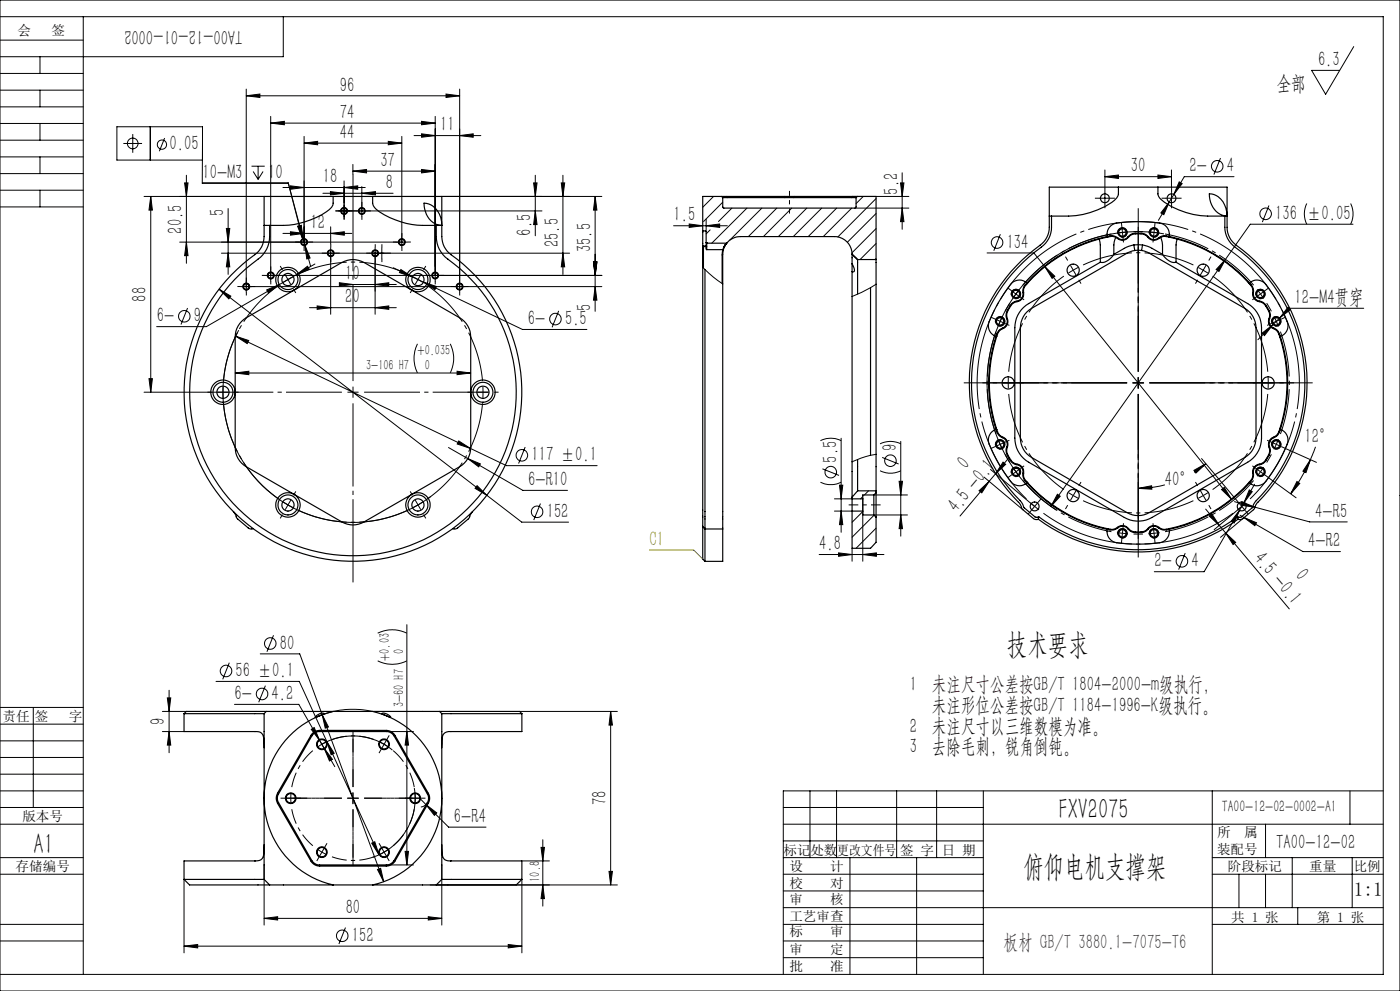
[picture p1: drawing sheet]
<svg xmlns="http://www.w3.org/2000/svg" width="420mm" height="297mm" viewBox="0 0 420 297" stroke-linecap="round" stroke-linejoin="round" font-family="sans-serif">
<g fill="none" stroke="#000" stroke-width=".35">
<path d="M99.9 58.9h-20.7v12a6.6 6.6 0 0 1-2.8 5.4 50.7 50.7 0 0 0-8 75.3 50.7 50.7 0 0 0 75.6-.7 50.7 50.7 0 0 0-9.3-75.1l-1.4-1.8-.7-2.3-.1-12.8h-20.7M99.9 58.9v2a3.4 3.4 0 0 1-2 2.6 25 25 0 0 1-12.9 4.1h-5.8M99.9 58.9h11.9M111.8 58.9a3.8 3.8 0 0 0 1.9 4.5 25.1 25.1 0 0 0 13.1 4.2h5.7M216.5 58.9h40.7M216.5 58.9h-5.7v10.3M216.5 58.9l.3 .3M216.8 59.2v2.8l.3 .4h39.5l.2-.3v-2.9M216.8 59.2h40M257.2 58.9h5.6v18.9M257.2 58.9l-.4 .3M335.5 56.1a3.8 3.8 0 0 1-2 4.6 25 25 0 0 1-12.9 4.1h-5.8"/>
<path d="M335.5 56.1h-20.7v12a6.7 6.7 0 0 1-2.8 5.4 50.9 50.9 0 0 0-5.9 77.7l.6 1.4 3.4 2.8 .6 .3 .8-.1M335.5 56.1h11.9M347.4 56.1a3.8 3.8 0 0 0 1.9 4.5 24.5 24.5 0 0 0 13 4.2h5.8M347.4 56.1h20.7v12a6.7 6.7 0 0 0 2.8 5.4 50.9 50.9 0 0 1 5.9 77.7l-.6 1.4-3.3 2.8-.7 .3-.8-.1M362.8 58.1a6 6 0 0 1 5.3 6.7 6.1 6.1 0 0 1-5.3-6.7zM80.9 67.6a11.1 11.1 0 0 1-1.5 8 12.2 12.2 0 0 1-3.8 3.5 49 49 0 0 0-4.9 72.5 49 49 0 0 0 72.7-2.5 49 49 0 0 0-9.8-72l-.7-.7a8.3 8.3 0 0 1-2-5.5v-3.3M127.2 60.9a6 6 0 0 1 5.3 6.7 6.1 6.1 0 0 1-5.3-6.7zM210.8 73.7v84.2M210.8 69.2l1 .2v3.3M210.8 69.2v4.5M210.8 73.7h.1M210.9 73.7l.1 .2"/>
<path d="M211 73.9v6.4M211 73.9h.8M211.8 72.7h.1M211.8 72.7v1.9l.2 .2M211.8 73.6l-.9 .1M211.8 72.7l.2 .2M212 72.9h.1M212 72.9v1.9M212 74.8h4.9M212 72.9h6M216.9 74.8l-.3 1.6v8.5M217.6 73.5l-.5 1-.3 1.7v82.3"/>
<path d="M217.7 73.2l-.7 1.3M217.9 73.1l-.4 .5 .2-.4M218 72.9l-.8 1-.3 .9M218 72.9l-.3 .3M218 72.9a5.4 5.4 0 0 1 4.2-2h28.1a5.3 5.3 0 0 1 5.3 5.3M218 72.9h.1M255.6 76.2v73.3M255.6 76.2l1.7 1.6M255.6 79.1l.7 1.8v.4l-.7 .1M255.6 76.2l1.7 1.7M255.6 76.2h.1M257.3 77.8v.1"/>
<path d="M257.3 77.9v10.3M257.3 77.8h5.5M262.8 77.8v69.9M315.5 64.8a11.7 11.7 0 0 1-.9 6.7l-.4 .7a12.6 12.6 0 0 1-3.7 3.3 50.1 50.1 0 0 0-4 75.2l.7 1.4 3.3 2.8 .4 .2 .7-.2M329.7 71.7l.4 1.7v5.2M330.1 78.6l-21.5 12.4a8.4 8.4 0 0 0-4.2 7.2v33.1a8.4 8.4 0 0 0 4.2 7.2l28.7 16.6a8.4 8.4 0 0 0 8.3 0l28.7-16.6a8.4 8.4 0 0 0 4.2-7.2v-33.1a8.4 8.4 0 0 0-4.2-7.2l-21.5-12.4M332 71.1a44.4 44.4 0 0 0-23.6 13.6M332.1 70.9a3.8 3.8 0 0 1 4.5-4.2 45.6 45.6 0 0 1 11.9 .3 3.5 3.5 0 0 1 2.3 3.9M332.1 70.9a45.1 45.1 0 0 0-24 13.8M332.1 70.9l-.1 .2M332.3 70.8l-.2 .1M332.3 70.8a3.8 3.8 0 0 1 3.8 .9 2.82 2.82 0 0 0 3-1.4 5.8 5.8 0 0 1 5 .3 2.5 2.5 0 0 0 4 .4l.9-.3 1.6 .1"/>
<path d="M332.3 70.8l.1 .2M332.4 71l-.4 .1M332.4 71a3.9 3.9 0 0 1 3.6 .9 2.92 2.92 0 0 0 3.2-1.4 5.8 5.8 0 0 1 4.8 .2 2.63 2.63 0 0 0 4.2 .5l1.1-.4 1.3 .2M334.2 76.2a4.4 4.4 0 0 1-4.1 2.4M334.7 71.2l-.5 2.2v2.8M340.1 73.4h2.7M340.1 73.4l-2.1 .7-3.8 2.1M340.1 73.4l.3 1.7M340.4 75.1h2.1M340.4 75.1l-2.3 .8-28.6 16.5a6.7 6.7 0 0 0-3.4 5.8v33.1a6.7 6.7 0 0 0 3.4 5.8l28.6 16.5a6.7 6.7 0 0 0 6.7 0l28.7-16.5a6.7 6.7 0 0 0 3.3-5.8v-33.1a6.7 6.7 0 0 0-3.3-5.8l-29-16.7-2-.6M342.8 73.4l2.1 .7 3.9 2.1M342.8 73.4l-.3 1.7"/>
<path d="M348.2 71.2a9.3 9.3 0 0 1 .6 5M348.8 76.2a4.4 4.4 0 0 0 4 2.4M350.6 71l.3 .1M350.6 70.8l.2 .1M350.6 70.8v.2M350.8 70.9a45.1 45.1 0 0 1 24 13.8M350.8 70.9l.1 .2M350.9 71.1a44.4 44.4 0 0 1 23.6 13.6M353.2 71.7l-.4 1.7v5.2M367.5 64.8a11.7 11.7 0 0 0 .8 6.7l.4 .7a12.6 12.6 0 0 0 3.7 3.3 50.1 50.1 0 0 1 4 75.2l-.6 1.3-3.4 2.9-.4 .2-.7-.2M72.5 96.3l1.4-1.1 28.7-16.5a6.7 6.7 0 0 1 6.6 0l28.7 16.5a6.6 6.6 0 0 1 3.3 5.8v33.1a6.6 6.6 0 0 1-3.3 5.8l-28.7 16.5a6.5 6.5 0 0 1-6.6 0l-28.7-16.5a6.6 6.6 0 0 1-3.3-5.8v-33.1a6.5 6.5 0 0 1 1.9-4.7zM211.5 80.8v77.7"/>
<path d="M261.2 86.2v50.3M308 84.9a3.7 3.7 0 0 0-1.1 3.3 2.42 2.42 0 0 1-2.4 2.2 5 5 0 0 0-2.3 5.9 2.96 2.96 0 0 1-2.2 2.5l-.7 .7-.5 1.2M308 84.9l.1 .1M308.1 84.7a3.5 3.5 0 0 0-4.9 .5 38.9 38.9 0 0 0-6.7 12.3l.2 1.2 .6 1.1 1.5 1.1M308.1 85a3.8 3.8 0 0 0-1 3.6 3 3 0 0 1-2.8 2.1 5.2 5.2 0 0 0-2.2 4.5 2.57 2.57 0 0 1-1.8 3.6l-.8 .8-.5 1.1M308.1 84.7h.1M308.2 84.7l-.2 .2M308.4 84.7l-.3 .3M308.4 84.7h-.2M374.5 84.7l.3 .3M374.5 84.7h.3M374.8 84.7l.1 .2"/>
<path d="M374.8 84.7h.1M374.8 84.7a3.5 3.5 0 0 1 4.9 .5 38.9 38.9 0 0 1 6.7 12.3l-.2 1.2-.5 1.1-1.6 1.1M374.8 85a3.5 3.5 0 0 1 1 3.2 2.94 2.94 0 0 0 2.8 2.5 5.2 5.2 0 0 1 2.2 4.5 2.57 2.57 0 0 0 1.8 3.6l.8 .8 .5 1.1M374.9 84.9a3.7 3.7 0 0 1 1.1 3.3 2.42 2.42 0 0 0 2.4 2.2 5.1 5.1 0 0 1 2.3 5.9 2.96 2.96 0 0 0 2.2 2.5l.7 .7 .5 1.2M374.9 84.9l-.1 .1M298.8 100.9a45 45 0 0 0 0 27.7M298.8 100.9h.1M298.8 100.9l.1 .2M298.8 100.7v.2M298.8 100.7h.2M298.9 101.1a44.9 44.9 0 0 0 0 27.3M299 100.7l-.1 .4"/>
<path d="M383.9 100.7l.1 .4M384 101.1a44.9 44.9 0 0 1 0 27.3M384.1 100.7v.2M384.1 100.7h-.2M384.1 100.9l-.1 .2M384.1 100.9a45 45 0 0 1 0 27.7M384.1 100.9h.1M257.3 137.7v9.4M298.8 128.6a3.5 3.5 0 0 0-2 4.5 40.3 40.3 0 0 0 7.3 12l.5 .2a3.4 3.4 0 0 0 3.5-.5M298.8 128.6v.2M298.8 128.6h.1M298.8 128.8a3.6 3.6 0 0 0 2.4 2.6 2.38 2.38 0 0 1 .6 3.2 5.5 5.5 0 0 0 3 4.6 2.36 2.36 0 0 1 2 3.2l.4 1.2 .8 1"/>
<path d="M298.9 128.4l.1 .4M298.9 128.4l-.1 .2M299 128.8a3.5 3.5 0 0 0 2.3 2.4 2.93 2.93 0 0 1 .7 3.7 5.6 5.6 0 0 0 2.6 4.1 2.62 2.62 0 0 1 2.5 3.4l.2 1.1 .8 1M299 128.8h-.2M383.9 128.8a3.5 3.5 0 0 1-2.3 2.4 2.93 2.93 0 0 0-.7 3.7 6 6 0 0 1-2.5 4.1 2.62 2.62 0 0 0-2.6 3.4l-.2 1.1-.8 1M383.9 128.8h.2M384 128.4l-.1 .4M384 128.4l.1 .2M384.1 128.8a3.6 3.6 0 0 1-2.4 2.6 2.38 2.38 0 0 0-.6 3.2 5.2 5.2 0 0 1-4.1 5 2.89 2.89 0 0 0-1 3.1l-.3 .9-.8 1M384.1 128.6v.2M384.1 128.6h.1M384.1 128.6a3.5 3.5 0 0 1 2.1 4.5 44.9 44.9 0 0 1-6.9 11.6 3.5 3.5 0 0 1-4.5 .1"/>
<path d="M70 153.3l1.3 2.2 3.4 2.9h1.2M141.8 153.3l-1.3 2.2-3.4 2.9h-1.3M210.8 157.9v9.7l.7 .6M210.8 157.9l.7 .6M211.5 158.5v9.7M211.5 158.5h5.3M216.8 158.5v9.7h-5.3M255.6 149.5v3.7M255.6 153.2v11.1h5.6l1.6-1.8v-7.5M255.6 149.5h3.2M255.6 153.2h3.2M257.3 147.1h5.5"/>
<path d="M257.3 147.1l-1.7 1.9M258.8 149.5v3.7M258.8 153.2v1.1h3.3M262.1 148.3v6M262.1 148.3h-3.3v1.2M262.1 154.3l.7 .7M262.8 147.7v7.3M262.8 147.7l-.7 .6M308 144.6l.2 .1M308.1 144.8a45.1 45.1 0 0 0 24 13.8M308.1 144.5l.3 .3M308.1 144.5l-.1 .1"/>
<path d="M308.2 144.7l.2 .1M308.2 144.7l-.1 .1M308.4 144.8a45 45 0 0 0 23.6 13.6M311.5 155.6a50.6 50.6 0 0 0 59.9 0M311.6 154.9a50 50 0 0 0 59.7 0M311.6 154.9l-.1 .7M332 158.4l.4 .1M332 158.4l.1 .2M332.1 158.6a3.8 3.8 0 0 0 4.5 4.2 45.6 45.6 0 0 0 11.9-.3 3.5 3.5 0 0 0 2.3-3.9M332.1 158.6l.2 .1M332.3 158.7a3.8 3.8 0 0 0 3.8-.9 2.82 2.82 0 0 1 3 1.4 5.8 5.8 0 0 0 5-.2 2.5 2.5 0 0 1 4-.5l.9 .4 1.6-.2M332.4 158.5a3.9 3.9 0 0 0 3.6-.9 2.92 2.92 0 0 1 3.2 1.4 5.8 5.8 0 0 0 4.8-.2 2.63 2.63 0 0 1 4.2-.4l1.1 .3 1.3-.2"/>
<path d="M332.4 158.5l-.1 .2M350.6 158.5v.2M350.8 158.6l-.2 .1M350.9 158.4l-.3 .1M350.9 158.4l-.1 .2M371.3 154.9l.1 .7M374.5 144.8a45 45 0 0 1-23.6 13.6M374.8 144.7l-.3 .1M374.8 144.7v.1M374.8 144.8a45.1 45.1 0 0 1-24 13.8M374.8 144.5l-.3 .3M374.8 144.5l.1 .1"/>
<path d="M374.9 144.6l-.1 .1M55.2 213.9v5.3h21.3a2.16 2.16 0 0 1 2.7 2.4v2.5M55.2 213.9h24M79.2 213.9v49.7M79.9 213.2h20M79.9 213.2h-24l-.7 .7M79.9 213.2l-.7 .7M95 214.5a1.71 1.71 0 0 1 2.2-.5l-2.6 1zM99.9 213.2a26.7 26.7 0 0 0-20.7 26 26.7 26.7 0 0 0 20.7 26M99.9 213.2h11.9M111.8 213.2a26.7 26.7 0 0 1 20.7 26 26.7 26.7 0 0 1-20.7 26M111.8 213.2h20.1"/>
<path d="M115.6 214.4l-1.1-.5a2.46 2.46 0 0 1 2.7 1l-1.3-.4M131.9 213.2h24l.7 .7M131.9 213.2l.6 .7M132.5 213.9h24.1M132.5 213.9v49.7M156.6 213.9v5.3h-21.3a2.35 2.35 0 0 0-2.7 2.9l-.1 2M93.5 220.1l.9-.8 1.5-.4h20a2.88 2.88 0 0 1 2.6 1.5l10 17.3a2.87 2.87 0 0 1 0 3l-10 17.4a3.1 3.1 0 0 1-2.6 1.5h-20a3.1 3.1 0 0 1-2.6-1.5l-10-17.4a3.1 3.1 0 0 1 0-3zM94 220l1.5-.8h20.4a2.73 2.73 0 0 1 2.3 1.4l10 17.3a2.66 2.66 0 0 1 0 2.7l-10 17.3a2.73 2.73 0 0 1-2.3 1.3h-20a2.73 2.73 0 0 1-2.3-1.3l-10-17.3a2.66 2.66 0 0 1 0-2.7zM79.2 253.1v2.1a2.3 2.3 0 0 1-2.6 2.8h-21.4v5.6M132.5 253.1l.1 2.5a2.31 2.31 0 0 0 2.7 2.4h21.3v5.6M55.2 263.6h24M55.2 263.6l1.7 1.6h24"/>
<path d="M79.2 263.6l1.7 1.6M80.9 265.2h19M99.9 265.2h11.9M111.8 265.2h19.1M132.5 263.6h24.1M132.5 263.6l-1.6 1.6M156.6 263.6l-1.7 1.6h-24"/>
<circle cx="331.5" cy="59.4" r="1.33"/>
<circle cx="351.4" cy="59.4" r="1.33"/>
<circle cx="91.2" cy="72.6" r=".82"/>
<circle cx="91.2" cy="72.6" r="1.02"/>
<circle cx="99.2" cy="75.9" r=".83"/>
<circle cx="99.2" cy="75.9" r="1.02"/>
<circle cx="103.2" cy="63.2" r="1.01"/>
<circle cx="103.2" cy="63.2" r=".84"/>
<circle cx="108.5" cy="63.2" r="1.01"/>
<circle cx="108.6" cy="63.2" r=".84"/>
<circle cx="112.6" cy="75.9" r=".83"/>
<circle cx="112.6" cy="75.9" r="1.02"/>
<circle cx="120.6" cy="72.5" r=".83"/>
<circle cx="120.6" cy="72.6" r="1.03"/>
<circle cx="336.7" cy="69.7" r="1.1"/>
<circle cx="336.7" cy="69.7" r="1.35"/>
<circle cx="346.2" cy="69.7" r="1.35"/>
<circle cx="346.2" cy="69.7" r="1.09"/>
<circle cx="73.9" cy="85.9" r="1.03"/>
<circle cx="73.9" cy="85.9" r=".82"/>
<circle cx="81.2" cy="82.6" r=".84"/>
<circle cx="81.2" cy="82.6" r="1.02"/>
<circle cx="86.4" cy="83.8" r="2.99"/>
<circle cx="86.4" cy="83.8" r="3.7"/>
<circle cx="86.4" cy="83.8" r="1.83"/>
<circle cx="125.4" cy="83.8" r="1.83"/>
<circle cx="125.4" cy="83.8" r="3.7"/>
<circle cx="125.4" cy="83.8" r="2.99"/>
<circle cx="130.5" cy="82.6" r=".83"/>
<circle cx="130.5" cy="82.6" r="1.02"/>
<circle cx="137.9" cy="85.9" r="1.03"/>
<circle cx="137.9" cy="85.9" r=".82"/>
<circle cx="300" cy="96.3" r="1.1"/>
<circle cx="300" cy="96.3" r="1.35"/>
<circle cx="304.8" cy="88.1" r="1.35"/>
<circle cx="304.8" cy="88.1" r="1.1"/>
<circle cx="321.9" cy="81" r="1.83"/>
<circle cx="361" cy="81" r="1.83"/>
<circle cx="378.1" cy="88.1" r="1.11"/>
<circle cx="378.1" cy="88.1" r="1.36"/>
<circle cx="382.9" cy="96.3" r="1.1"/>
<circle cx="382.9" cy="96.3" r="1.35"/>
<circle cx="66.9" cy="117.5" r="3"/>
<circle cx="66.9" cy="117.5" r="1.83"/>
<circle cx="66.9" cy="117.5" r="3.7"/>
<circle cx="144.9" cy="117.5" r="3.7"/>
<circle cx="144.9" cy="117.5" r="3"/>
<circle cx="144.9" cy="117.5" r="1.83"/>
<circle cx="302.5" cy="114.8" r="1.84"/>
<circle cx="380.5" cy="114.8" r="1.84"/>
<circle cx="300" cy="133.2" r="1.11"/>
<circle cx="300" cy="133.2" r="1.36"/>
<circle cx="382.9" cy="133.2" r="1.36"/>
<circle cx="382.9" cy="133.2" r="1.11"/>
<circle cx="86.4" cy="151.3" r="3"/>
<circle cx="86.4" cy="151.3" r="3.7"/>
<circle cx="86.4" cy="151.3" r="1.83"/>
<circle cx="125.4" cy="151.3" r="1.83"/>
<circle cx="125.4" cy="151.3" r="3.7"/>
<circle cx="125.4" cy="151.3" r="3"/>
<circle cx="304.8" cy="141.4" r="1.09"/>
<circle cx="304.8" cy="141.4" r="1.34"/>
<circle cx="310.4" cy="151.8" r="1.33"/>
<circle cx="321.9" cy="148.5" r="1.84"/>
<circle cx="336.7" cy="159.8" r="1.1"/>
<circle cx="336.7" cy="159.8" r="1.35"/>
<circle cx="346.2" cy="159.8" r="1.35"/>
<circle cx="346.2" cy="159.8" r="1.09"/>
<circle cx="361" cy="148.5" r="1.84"/>
<circle cx="372.5" cy="151.8" r="1.33"/>
<circle cx="378.1" cy="141.4" r="1.1"/>
<circle cx="378.1" cy="141.4" r="1.35"/>
<circle cx="87.2" cy="239.2" r="1.6"/>
<circle cx="87.2" cy="239.2" r="1.4"/>
<circle cx="96.5" cy="223" r="1.4"/>
<circle cx="96.6" cy="223.1" r="1.59"/>
<circle cx="115.2" cy="223.1" r="1.41"/>
<circle cx="115.2" cy="223.1" r="1.59"/>
<circle cx="124.5" cy="239.2" r="1.6"/>
<circle cx="124.6" cy="239.2" r="1.41"/>
<circle cx="96.5" cy="255.4" r="1.4"/>
<circle cx="96.6" cy="255.4" r="1.6"/>
<circle cx="115.2" cy="255.4" r="1.41"/>
<circle cx="115.2" cy="255.4" r="1.6"/>
</g>
<g fill="none" stroke="#000" stroke-width=".3">
<path d="M0 0h420v297h-420zM0 12h25M0 5h415v287h-415M12 17v5M25 5v287M85 5v12h-85M406.1 14l-8.4 14.3-4.2-7.2h8.4M0 22h25M0 27h25M0 32h25M0 37h25M12 27v5"/>
<path d="M12 37v5M35.1 38h25.6v10h-25.6zM45.1 38v10M73.9 28.7l4.1-.5v1zM73.9 26.7v60.9M73.9 28.7h64M81.2 36.9l4.1-.5v1zM81.2 34.9v49.3M81.2 36.9h49.4M126.5 36.4l4.1 .5-4.1 .5zM130.6 34.9v49.3M133.8 28.2l4.1 .5-4.1 .5z"/>
<path d="M137.9 26.7v60.9M0 42h25M0 47h25M0 52h25M0 57h25M12 47v5M12 57v5M37 43h5.6M39.8 40.2v5.6M43.2 58.9h36M45.2 58.9l.5 4.1h-1zM45.2 58.9v58.6"/>
<path d="M49.4 41.4l-1.6 3.9M55.4 54.8h1l-.5 4.1zM55.9 52.5v26.4M60.7 54.8h25.8l4.4 16.8M60.7 43v12h25.8l4.3 16.7M75.5 49.8h3.9M76 51.4l1.4 2.4M77.4 49.8v4M78.9 51.4l-1.5 2.4M84.9 56.2h24.7M87.1 55.7l4.1 .5-4.1 .5zM91.2 42.9l4.1-.5v1z"/>
<path d="M91.2 40.9v33.3M91.2 42.9h29.3M96.9 57.9h21M99.1 57.4l4.1 .5-4.1 .5zM103.2 56.2l4.1-.5v1zM103.2 54.2v6.5M105.9 51.3l4.1-.5v1zM105.9 49.3v2.9M105.9 51.3h24.7M108.5 57.9l4.1-.5v1zM108.5 55.9v9M116.5 42.4l4 .5-4 .5z"/>
<path d="M120.5 40.9v33.3M124.2 40.6h20.1M126.5 40.1l4.1 .5-4.1 .5zM126.5 50.8l4.1 .5-4.1 .5zM132.5 58.9h48.1M137.9 40.6l4.1-.5v1zM160.1 54.8h1l-.5 4.1zM160.6 52.5v18.2M168.4 54.8h1l-.5 4.1zM168.9 52.5v29.7M178.5 58.9l.6 4.1h-1.1zM178.5 58.9v34.4"/>
<path d="M214.1 58.9l-3.3 3.2M255.7 58.9h17M259 58.9l-2.2 2.1M262.8 59.5l-11.4 11.5M270.2 54.8h1l-.5 4.1zM270.7 51.8v16.9M329.8 59.4h3.3M331.5 52.9l4-.4v1zM331.5 52.9h19.9M331.5 50.9v5.5M331.5 57.7v3.4M347.4 52.5l4 .4-4 .6z"/>
<path d="M349.8 59.4h3.3M351.4 57.7v3.4M351.4 50.9v5.5M352.1 58.3l-1.3 2.3M353.8 54.5l.8 .5-2.5 3.3zM366.1 47.4l-1.9 4.9M370.2 52.9h-14.9l-3.2 5.4M0 62h25M55.9 72.6l.5 4h-1zM66.4 75.9h104.5M67.9 68.5h1l-.5 4.1zM68.4 75.9l.5 4.1h-1z"/>
<path d="M68.4 62.5v19.7M84.9 70h20.7M87.1 69.5l4.1 .5-4.1 .5zM89.3 67.8l1-.2 .5 4.1zM89.4 67.8l1-.3 .5 4.1zM90.2 72.8a1 1 0 0 1 .9-1.3 1 1 0 0 1 1.1 1.1 1 1 0 0 1-1.3 .9M90.9 71.6l.6 1.9M91.5 73.5l1.5 3.8-1 .3zM91.5 73.5l1.6 6.2M94.5 79.1l-5.5 3.2M99.2 74.2v20M99.2 70l4.1-.5v1z"/>
<path d="M99.2 68v5.2M101.6 63.2h61M102.2 63.5a1.01 1.01 0 0 1 .9-1.3 1.01 1.01 0 0 1 1.1 1.1 1.01 1.01 0 0 1-1.2 .9M103.2 61.6v3.3M112.5 74.2v20M114.5 74.2v3.4M122.2 72.6h-68.3M160.6 63.2l.5 4.1h-1zM168.9 75.9l.5 4.1h-1zM178 78.5h1.1l-.6 4zM202.1 67.7h16.1M206.8 67.1l4 .6-4 .5z"/>
<path d="M211.8 67.7l4.1-.6v1.1zM211.8 65.6v3.8M213 68.9l-1.2 1.2M216.8 60.6l-5.7 5.8M219.6 62.4l-4.1 4M224.1 62.4l-10.6 10.5M228.6 62.4l-9.7 9.6M233 62.4l-8.5 8.5M237.5 62.4l-8.5 8.5M242 62.4l-8.5 8.5M246.5 62.4l-8.5 8.5M251 62.4l-8.5 8.5"/>
<path d="M255.5 62.4l-8.5 8.5M256.5 62.4h16.2M262.8 64l-8.6 8.6M262.8 68.5l-7.2 7.2M262.8 73l-4.8 4.8M262.8 77.5l-.3 .3M270.7 62.4l.5 4h-1zM296.1 75.8h14.1l3.3 4.1M300.1 70.2l-2 5M313.5 79.9l2.9 2.9-.8 .6zM313.5 79.9l55.9 69.7M335.3 70a1.43 1.43 0 0 1 1.3-1.8 1.43 1.43 0 0 1 1.5 1.6 1.43 1.43 0 0 1-1.8 1.2"/>
<path d="M344.8 70a1.43 1.43 0 0 1 1.3-1.8 1.43 1.43 0 0 1 1.5 1.6 1.43 1.43 0 0 1-1.8 1.2M349.2 70.1a45.3 45.3 0 0 0-50 28.2 45.3 45.3 0 0 0 17.7 54.6M350.8 60.6l-1.7 3.7-.8-.5zM350.8 60.6l-3.3 5.4M361.8 79.5l-.8 1.5M367.6 77.7l-1.9 3.6-.9-.5zM367.6 77.7l-52.3 74.1M380.7 61.6l-2 5M392 61a6.9 6.9 0 0 0 0 6.2M405.2 61a7.2 7.2 0 0 1 0 6.2M405.9 67.2h-30.8l-7.5 10.5M56.3 92.3l-2 5"/>
<path d="M65.7 86.7l3.6 2.1-.6 .8zM65.7 86.7l90.8 69.8h14.1M71.6 99a39 39 0 0 0 8.8 48.1 39 39 0 0 0 48.9 1.7M72.2 85.9h108.4M72.9 86.1a.99 .99 0 0 1 .9-1.2 .99 .99 0 0 1 1.1 1.1 .99 .99 0 0 1-1.3 .9M79.6 82.5h101M80 86.9l3.8-1.6-3.3 2.5zM80.3 82.8a1 1 0 0 1 .8-1.2 1 1 0 0 1 1.1 1.1 1 1 0 0 1-1.2 .8M83.8 85.3l-21.9 12.6h-14.9M85.5 82.3l.9 1.5M86.4 83.8l-1.5 .9M86.4 83.8l.8 1.4"/>
<path d="M87.8 83l-1.4 .8M89 82.3l3.3-2.5 .5 .9zM89 82.3l-5.2 3M92.9 92.2h26M95.1 91.7l4.1 .5-4.1 .5zM101.8 84.7l4.1 .6-4.1 .5zM103.5 85.3h15.4M112.5 92.2l4.1-.5v1zM112.5 85.3l4.1-.6v1.1zM118 80.3l5.7 2.7M120.3 80.8l3.4 2.2-3.9-1.3zM123.7 83l3.3 1.6"/>
<path d="M127 84.6l4 1.3-.5 .9zM127 84.6l29.7 14.1h19.4M167.6 93.2l-2 4.9M178.5 85.9l.6 4.1h-1.1zM210.8 80.1l3.2 2.9 2.8 2.1M262.8 85.2l-4.3 2.4-2.9 1.3M298.7 96.7a1.43 1.43 0 0 1 1.2-1.8 1.43 1.43 0 0 1 1.6 1.6 1.43 1.43 0 0 1-1.8 1.2M303.4 88.5a1.43 1.43 0 0 1 1.3-1.8 1.43 1.43 0 0 1 1.5 1.5 1.43 1.43 0 0 1-1.8 1.3M303.4 87.1l1.4 1M304.8 88.1l-1 1.4M304.8 88.1l1.3 1M305.8 86.8l-1 1.3"/>
<path d="M359.5 80.2l1.5 .8M361 81l1.4 .8M361 81l-.9 1.4M376.7 88.5a1.43 1.43 0 0 1 1.3-1.8 1.43 1.43 0 0 1 1.5 1.5 1.43 1.43 0 0 1-1.7 1.3M378.6 99.9l3.2-2.6-2.5 3.3zM381.5 96.7a1.44 1.44 0 0 1 1.3-1.8 1.44 1.44 0 0 1 1.5 1.6 1.44 1.44 0 0 1-1.8 1.2M381.8 97.3l-4.4 4.5M383.9 95.3l-2.1 2M386.4 92.1l.7 .7-3.2 2.5zM409.1 92.4h-22.3l-2.9 2.9M43.2 117.5h22M44.7 113.5h1l-.5 4z"/>
<path d="M70.6 111.8l4-.5v1zM70.6 111.8h70.6M70.7 100.7l3.9 1.4-.4 .9zM70.7 100.7l70.4 33.7M125.2 103a9.8 9.8 0 0 0 0 8.8M135.1 103a9.8 9.8 0 0 1 0 8.8M137.1 111.3l4.1 .5-4.1 .5zM339.8 114.8h3.3M341.5 113.1v3.3M134.5 134.1l5.8 3.3M137.6 132.1l3.5 2.3-3.9-1.3zM140.3 137.4l3.8 1.6-.5 .9z"/>
<path d="M140.3 137.4l16.5 9.6h13.5M141.1 134.4l10.8 5.2h27.2M157.6 134l-2 4.9M246.1 132.1a6.9 6.9 0 0 1 6.2 0M252.3 131.3v28.2M262.8 136.2a25.2 25.2 0 0 0-7.2 2.2M264 133a6.9 6.9 0 0 1 6.2 0M264.7 137.1l4.9 2M270.2 132.3v28.4M298.7 133.6a1.43 1.43 0 0 1 1.2-1.8 1.43 1.43 0 0 1 1.6 1.5 1.43 1.43 0 0 1-1.8 1.3M300.9 138.5l.8 .7-3 2.8zM302.8 137.1l-4.1 4.9"/>
<path d="M360.5 137.4l10.1 12.1M361.8 139l-3.6 2.5M381.5 133.6a1.44 1.44 0 0 1 1.3-1.8 1.44 1.44 0 0 1 1.5 1.6 1.44 1.44 0 0 1-1.8 1.2M385.6 134.4l9.3 4.2M393.1 137.8l-1.3 3.8-.9-.4zM393.1 137.8l-2.9 5.7-3 4.5M394.7 133.9l-1.6 3.9M143.1 145.6l2.9 2.8-3.5-2zM162.1 150.9l-2 5M246.1 144.5a7.2 7.2 0 0 0 6.2 0M246.7 140.5l5 2M250.3 149.5h5.3"/>
<path d="M250.3 153.2h5.3M251.8 145.4h1l-.5 4.1zM252.3 153.2l.5 4h-1zM258.8 149.5v18.7M258.8 153.3l-3.2 3.2M258.8 148.8l-.6 .7M260.6 147.1l-1.3 1.2M262.1 148.3h10.1M262.1 154.3h10.1M262.2 154.4l-6.6 6.6M262.8 158.3l-6 6M264 141.1a6.9 6.9 0 0 0 6.2 0"/>
<path d="M269.7 144.2h1.1l-.6 4.1zM270.2 154.3l.6 4.1h-1.1zM293.7 147.1l3.1-2.9-2.3 3.5zM295.2 143l11.6 9.7M296.8 144.2l-8.8 10.5M297.1 140.7l13.3 11.1M298.7 142l-1.9 2.2M303.4 141.8a1.43 1.43 0 0 1 1.3-1.8 1.43 1.43 0 0 1 1.5 1.5 1.43 1.43 0 0 1-1.8 1.3M317.2 148.1l.9 .6-2.8 3.1zM341.5 146.4l4-.8v1zM349.5 145.3l-4 .8-4 .3M358.2 141l3.6-2-3 2.8z"/>
<path d="M361.7 152.6l4.1 4.8M362.8 154.7l.7-.7 2.3 3.4zM365.8 157.4l1.9 2.3M366.5 146.7l.8-.6 2.1 3.5zM367.7 159.7l19.1 22.8M367.7 159.7l3 2.9-.8 .6zM370.3 150.4l6.2 1.6M371.9 152.9l-1.7 3.8-.8-.5zM371.9 152.9l-10.7 18.4h-14.9M372 154.4l18.9 10.9h11.2M372.5 151.8l-8.3 6.9M372.7 150.5l3.8 1.5-4.1-.6z"/>
<path d="M372.9 155.4l-6.8 5.6M373.2 155.1l3.7 1.6-.5 .8zM373.2 150.6l-1.3 2.3M374.8 146.8l.9 .6-2.5 3.2zM376.4 145.1l-3.2 5.5M376.5 152l16.4 4.4h11.3M376.7 141.8a1.43 1.43 0 0 1 1.3-1.8 1.43 1.43 0 0 1 1.5 1.5 1.43 1.43 0 0 1-1.7 1.3M380.6 143.2l8.2 6M389.1 144.3l.8 .6-2.7 3.1zM245.7 166.2h19.5M251.6 165.7l4 .5-4 .5zM255.6 164.3v3.9"/>
<path d="M258.8 166.2l4.1-.5v1zM335.3 160.2a1.43 1.43 0 0 1 1.3-1.8 1.43 1.43 0 0 1 1.5 1.6 1.43 1.43 0 0 1-1.8 1.2M344.8 160.2a1.43 1.43 0 0 1 1.3-1.8 1.43 1.43 0 0 1 1.5 1.6 1.43 1.43 0 0 1-1.8 1.2M355.6 165.8l-2 4.9M68.8 198.6l-2 5M78.1 196h11.8l25.2 68.3M82.1 190.4l-2 4.9M113.3 198a9.5 9.5 0 0 0 8.7 0M113.3 189.8a9.8 9.8 0 0 1 8.7 0M122.1 187.2v72M0 212h25M0 217h25"/>
<path d="M10 212v30M48.7 219.2h6.5M48.7 213.2h7.2M50.2 209.2h1l-.5 4zM50.7 206.9v18.7M50.7 219.2l.5 4.1h-1zM64.8 204.2h25l23.9 52M70.3 211.1h19.3l6.2 10.8M79.6 205.5l-2 5M93.4 218.6l.9-.6 1.5 3.9zM96.7 214.2l1.8 3.7-.9 .3zM111.8 213.2a26.5 26.5 0 0 0-17 1.8"/>
<path d="M115.9 219.2h8.1M122.1 219.2l.5 4.1h-1.1zM155.9 213.2h29.3M183.2 213.2l.5 4.1h-1zM183.2 213.2v52M0 227h25M0 222h25M0 237h25M0 232h25M95.7 221.6l1.7 2.9M95.8 221.9l4.6 7.9M96.3 223.2a18.6 18.6 0 0 1 21.4 1.6"/>
<path d="M97.3 224.3l2.4 3.3-.9 .5zM98 222.3l-2.9 1.7M98.1 222.3l2.2 3.5-1 .4zM104.2 239.2h3.4M105.9 237.6v3.3M124.3 236.2a18.6 18.6 0 0 1-12.5 20.7M125.9 239.2l1.9 1.9M243 237v20M251 237v20M269 237v20M281 237v20M295 237v55"/>
<path d="M363.7 237v55M405 237v10M415 237h-180v55M0 247h25M0 257h25M0 242h25M79.2 259.2v18M111.5 252.7l.9-.4 1.3 3.9zM115.9 259.2h8.1M121.5 255.2h1.1l-.5 4zM127.8 241.1l3.2 2.5-.7 .8zM127.8 241.1l6.8 6.8h11.2"/>
<path d="M128.2 240.6l-.6 .7-1.3 .6M132.5 259.2v18M156.6 258h8.2M162.3 254h1l-.5 4zM162.8 251.7v19.9M235 257h60M235 252h60M235 247h180M235 242h60M255 257v35M275 257v35M363.7 257h51.3"/>
<path d="M379.7 247v10M387.7 257v15M405.7 257v15M0 277h25M0 262h25M55.2 263.6v22M79.2 275.2l4.1-.5v1zM79.2 275.2h53.3M103.6 278l-1.9 4.9M113.2 260.6l1-.4 .9 4.1zM128.5 274.7l4 .5-4 .5zM129 265.2h56.2"/>
<path d="M156.6 263.6v22M162.8 265.2l.5 4.1h-1zM182.7 261.2h1l-.5 4zM235 272h180M235 277h60M235 267h60M235 262h60M363.7 277h51.3M363.7 262h51.3M371.7 262v10M379.7 262v10M389.3 272v5"/>
<path d="M0 282h25M55.2 283.6l4.1-.5v1zM55.2 283.6h101.4M152.5 283.1l4.1 .5-4.1 .5zM235 282h60M235 287h60"/>
<circle cx="39.8" cy="43" r="1.59"/>
<circle cx="48.6" cy="43.3" r="1.39"/>
<circle cx="365.2" cy="49.8" r="1.74"/>
<circle cx="299.1" cy="72.7" r="1.73"/>
<circle cx="379.7" cy="64.1" r="1.73"/>
<circle cx="55.3" cy="94.8" r="1.74"/>
<circle cx="166.6" cy="95.6" r="1.73"/>
<circle cx="156.6" cy="136.5" r="1.73"/>
<circle cx="267.1" cy="138.1" r="1.73"/>
<circle cx="161.1" cy="153.4" r="1.73"/>
<circle cx="249.2" cy="141.5" r="1.73"/>
<circle cx="354.6" cy="168.2" r="1.73"/>
<circle cx="81.1" cy="192.9" r="1.74"/>
<circle cx="67.8" cy="201.1" r="1.73"/>
<circle cx="78.6" cy="208" r="1.73"/>
<circle cx="102.7" cy="280.5" r="1.74"/>
</g>
<g fill="none" stroke="#000" stroke-width=".3" stroke-dasharray="30.5 1.3 1.3 1.3" stroke-linecap="butt">
<path d="M329.8 59.4h-1.3M331.5 57.7v-1.3M333.1 59.4h1.4M349.8 59.4h-1.3M351.5 57.7v-1.3M353.1 59.4h1.4M89.6 72.5h-1M91.2 70.9v-1M91.2 74.2v1M92.9 72.5h1M97.6 75.9h-1M99.2 74.2v-1"/>
<path d="M99.2 77.5v1.1M100.9 75.9h1M101.6 63.2h-.9M101.6 63.2h-1M103.2 61.5v-.8M103.2 64.9v.8M103.2 61.5v-1M103.2 64.9v1M104.9 63.2h.8M104.9 63.2h1M106.9 63.2h-1M108.6 61.5v-1"/>
<path d="M108.6 64.9v1M110.2 63.2h1.1M110.9 75.9h-1M112.6 74.2v-1M112.6 77.5v1.1M112.9 75.9h-1M114.2 75.9h1.1M114.6 74.2v-1M114.6 77.5v1.1M116.2 75.9h1.1M118.9 72.5h-1M120.6 70.9v-1"/>
<path d="M120.6 74.2v1M122.2 72.5h1.1M320.3 78.1l-.7-1.2M331.5 61.1v1.3M336.6 68l-.2-1.3M336.7 69.7l-1.6 .2M336.7 69.7l1.7-.2M336.7 69.7l-.1-1.7M336.7 69.7l.2 1.6M336.9 71.3l.1 1.4M342.9 69.4h-2.8M346 71.3l-.1 1.4"/>
<path d="M346.2 69.7l-1.7-.2M346.2 69.7l1.7 .2M346.2 69.7l.2-1.7M346.2 69.7l-.2 1.6M346.4 68l.1-1.3M351.5 61.1v1.3M362.6 78.1l.7-1.2M72.2 85.9h-1M73.9 84.2v-1M73.9 87.5v1.1M75.6 85.9h1M79.6 82.5h-1"/>
<path d="M81.2 80.9v-1M81.2 84.2v1M82.9 82.5h1M84.7 80.9l-.6-1.2M88.1 86.7l.6 1.1M123.7 86.7l-.6 1.1M125.4 83.8l-1.5-.8M125.4 83.8l1.4 .8M125.4 83.8l.8-1.5M125.4 83.8l-.8 1.4M127.1 80.9l.6-1.2M128.9 82.5h-1"/>
<path d="M130.6 80.9v-1M130.6 84.2v1M132.2 82.5h1.1M136.2 85.9h-1M137.9 84.2v-1M137.9 87.5v1.1M139.6 85.9h1M298.5 95.6l-1.2-.5M300.1 96.3l-.7 1.5M300.1 96.3l.7-1.5M300.1 96.3l-1.6-.7M300.1 96.3l1.5 .7"/>
<path d="M301.6 97l1.2 .5M302.9 90.9l-1.4 2.4M303.4 87.1l-1-.8M306.1 89.1l1.1 .8M322 81l-1.5 .8M322 81l1.4-.8M322 81l-.9-1.5M322 81l.8 1.4M323.6 83.8l.7 1.2M359.3 83.8l-.7 1.2M376.8 89.1l-1.1 .8M378.1 88.1l-1-1.3"/>
<path d="M378.1 88.1l1 1.4M378.1 88.1l1.4-1M378.1 88.1l-1.3 1M379.5 87.1l1.1-.8M381.4 97l-1.3 .5M381.4 93.3l-1.4-2.4M382.9 96.3l-.7-1.5M382.9 96.3l.6 1.5M382.9 96.3l1.5-.7M382.9 96.3l-1.5 .7M384.4 95.6l1.2-.5M63.6 117.5h-1.4"/>
<path d="M66.9 117.5v1.7M66.9 117.5v-1.6M66.9 117.5h-1.7M66.9 117.5h1.7M70.2 117.5h1.4M105.9 117.5v-1.6M105.9 117.5h-1.7M105.9 117.5v1.7M105.9 117.5h1.7M141.6 117.5h-1.4M144.9 117.5v-1.6M144.9 117.5v1.7"/>
<path d="M144.9 117.5h1.7M144.9 117.5h-1.7M148.2 117.5h1.4M299.1 114.7h-1.3M302.5 114.7v1.7M302.5 114.7v-1.6M302.5 114.7h-1.7M302.5 114.7h1.6M305.8 114.7h1.3M341.5 114.7v-1.6M341.5 114.7h-1.7M341.5 114.7v1.7"/>
<path d="M341.5 114.7h1.6M377.1 114.7h-1.3M380.5 114.7l-.1-1.6M380.5 114.7l-.1 1.7M380.5 114.7h1.6M380.5 114.7h-1.7M383.8 114.7h1.3M298.5 133.9l-1.2 .5M300.1 133.2l.7 1.5M300.1 133.2l-.7-1.6M300.1 133.2l-1.6 .7M300.1 133.2l1.5-.7"/>
<path d="M301.5 136.2l1.4 2.4M301.6 132.5l1.2-.6M380 138.6l1.4-2.4M381.4 132.5l-1.3-.6M382.9 133.2l.6-1.6M382.9 133.2l-.7 1.5M382.9 133.2l1.5 .7M382.9 133.2l-1.5-.7M384.4 133.9l1.2 .5M84.7 154.2l-.6 1.2M86.4 151.3l1.5 .8M86.4 151.3l-1.4-.8"/>
<path d="M86.4 151.3l-.8 1.5M86.4 151.3l.8-1.4M88.1 148.4l.6-1.1M123.7 148.4l-.6-1.1M125.4 151.3l1.4-.8M125.4 151.3l-1.5 .8M125.4 151.3l.8 1.5M125.4 151.3l-.8-1.4M127.1 154.2l.6 1.2M303.4 142.4l-1 .8M304.8 141.4l1 1.3M304.8 141.4l-1-1.4"/>
<path d="M304.8 141.4l-1.4 1M304.8 141.4l1.3-1M306.1 140.4l1.1-.8M309.3 153l-.8 1.1M310.4 151.8l1.3 1M310.4 151.8l-1.3-1.1M310.4 151.8l-1.1 1.2M310.4 151.8l1.1-1.3M311.5 150.5l.8-1M320.3 151.4l-.7 1.2M322 148.5l1.4 .8M322 148.5l-1.5-.9"/>
<path d="M322 148.5l-.9 1.5M322 148.5l.8-1.4M323.6 145.6l.7-1.1M336.7 159.8l1.7 .2M336.7 159.8l-1.6-.2M336.7 159.8l-.1 1.7M336.7 159.8l.2-1.6M336.9 158.2l.1-1.4M346 158.2l-.1-1.4M346.2 159.8l1.7-.2M346.2 159.8l-1.7 .2M346.2 159.8l.2 1.7"/>
<path d="M346.2 159.8l-.2-1.6M359.3 145.6l-.7-1.1M361 148.5l1.4-.9M361 148.5l-1.5 .8M361 148.5l.8 1.5M361 148.5l-.9-1.4M362.6 151.4l.7 1.2M371.5 150.5l-.9-1M372.5 151.8l1.3-1.1M372.5 151.8l-1.3 1M372.5 151.8l1.1 1.2M372.5 151.8l-1-1.3"/>
<path d="M373.6 153l.9 1.1M376.8 140.4l-1.1-.8M378.1 141.4l1-1.4M378.1 141.4l-1 1.3M378.1 141.4l1.4 1M378.1 141.4l-1.3-1M379.5 142.4l1.1 .8M336.6 161.5l-.2 1.3M340.1 160h2.8M346.4 161.5l.1 1.3M85.6 239.2h-1.4M87.2 239.2l.1 1.7"/>
<path d="M87.2 239.2l.1-1.7M87.2 239.2h-1.6M87.2 239.2h1.7M88.9 239.2h1.4M95.7 221.6l-.7-1.2M97.4 224.5l.7 1.2M105.9 239.2v-1.7M105.9 239.2h-1.7M105.9 239.2v1.7M105.9 239.2h1.7M114.4 224.5l-.7 1.2M115.2 223l-1.4-.7"/>
<path d="M115.2 223l1.4 .9M115.2 223l.9-1.4M115.2 223l-.8 1.5M116.1 221.6l.7-1.2M122.9 239.2h-1.4M124.6 239.2l-.1-1.7M124.6 239.2l-.1 1.7M124.6 239.2h1.6M124.6 239.2h-1.7M126.2 239.2h1.4M95.7 256.8l-.7 1.2M96.6 255.4l1.4 .7"/>
<path d="M96.6 255.4l-1.4-.9M96.6 255.4l-.9 1.4M96.6 255.4l.8-1.5M97.4 253.9l.7-1.2M114.4 253.9l-.7-1.2M115.2 255.4l1.4-.9M115.2 255.4l-1.4 .7M115.2 255.4l.9 1.4M115.2 255.4l-.8-1.5M116.1 256.8l.7 1.2"/>
</g>
<path d="M93.8 225a18.7 18.7 0 0 0-6.3 10.9M112.2 221.6a18.7 18.7 0 0 0-12.6 0M124.3 235.9a18.7 18.7 0 0 0-6.3-10.9M87.5 242.5a18.7 18.7 0 0 0 6.3 11M99.6 256.8a18.7 18.7 0 0 0 12.6 0M118 253.5a18.7 18.7 0 0 0 6.3-11" fill="none" stroke="#000" stroke-width=".3" stroke-dasharray="30.5 1.3 1.3 1.3" stroke-dashoffset="25.9" stroke-linecap="butt"/>
<path d="M358 79.4a39 39 0 0 0-33.1 0M83.6 85.6a39 39 0 0 0-16.6 28.6M122.4 82.2a39 39 0 0 0-33 0M319.2 82.7a39 39 0 0 0-16.6 28.7M144.8 114.2a39 39 0 0 0-16.6-28.6M302.6 118.1a39 39 0 0 0 16.6 28.6M380.3 111.4a39 39 0 0 0-16.5-28.7M67 120.9a39 39 0 0 0 16.6 28.6M89.4 152.9a39 39 0 0 0 33 0M128.2 149.5a39 39 0 0 0 16.6-28.6M324.9 150.1a39 39 0 0 0 33.1 0M363.8 146.7a39 39 0 0 0 16.5-28.6" fill="none" stroke="#000" stroke-width=".3" stroke-dasharray="30.5 1.3 1.3 1.3" stroke-dashoffset="15.3" stroke-linecap="butt"/>
<path d="M333.4 70.1a45.3 45.3 0 0 0-26.5 15.4M298.8 99.4a45.3 45.3 0 0 0 0 30.7M376.1 85.5a45.3 45.3 0 0 0-26.6-15.4M384.1 130.1a45.3 45.3 0 0 0 0-30.7M306.9 144a45.3 45.3 0 0 0 26.5 15.4M349.5 159.4a45.3 45.3 0 0 0 26.6-15.4" fill="none" stroke="#000" stroke-width=".3" stroke-dasharray="30.5 1.3 1.3 1.3" stroke-dashoffset="16.7" stroke-linecap="butt"/>
<path d="M313 153.8a48.3 48.3 0 0 0 56.9 0" fill="none" stroke="#000" stroke-width=".3" stroke-dasharray="30.5 1.3 1.3 1.3" stroke-dashoffset="2" stroke-linecap="butt"/>
<path d="M375 149.5a48.3 48.3 0 0 0 .9-68.7 48.3 48.3 0 0 0-68.8 0 48.3 48.3 0 0 0 .8 68.7" fill="none" stroke="#000" stroke-width=".3" stroke-dasharray="30.5 1.3 1.3 1.3" stroke-dashoffset="3.3" stroke-linecap="butt"/>
<path d="M254.6 151.3h9.6" fill="none" stroke="#000" stroke-width=".3" stroke-dasharray="30.5 1.3 1.3 1.3" stroke-dashoffset="27.6" stroke-linecap="butt"/>
<path d="M236.8 57.2v6.8" fill="none" stroke="#000" stroke-width=".3" stroke-dasharray="30.5 1.3 1.3 1.3" stroke-dashoffset="29" stroke-linecap="butt"/>
<path d="M102.6 239.2h-17M105.9 235.9v-17M109.2 239.2h17M105.9 242.5v17" fill="none" stroke="#000" stroke-width=".3" stroke-dasharray="30.5 1.3 1.3 1.3" stroke-dashoffset="23.9" stroke-linecap="butt"/>
<path d="M102.6 239.2h-14.5M105.9 235.9v-14.5M109.2 239.2h14.5M105.9 242.5v14.5" fill="none" stroke="#000" stroke-width=".3" stroke-dasharray="30.5 1.3 1.3 1.3" stroke-dashoffset="25.1" stroke-linecap="butt"/>
<path d="M105.9 114.2v-62" fill="none" stroke="#000" stroke-width=".3" stroke-dasharray="30.5 1.3 1.3 1.3" stroke-dashoffset="1.4" stroke-linecap="butt"/>
<path d="M102.6 117.5h-37.4M109.2 117.5h37.4M338.1 114.7h-37.3M341.5 111.4v-37.3M341.5 118.1v37.3M344.8 114.7h37.3" fill="none" stroke="#000" stroke-width=".3" stroke-dasharray="30.5 1.3 1.3 1.3" stroke-dashoffset="13.7" stroke-linecap="butt"/>
<path d="M105.9 120.9v53.6" fill="none" stroke="#000" stroke-width=".3" stroke-dasharray="30.5 1.3 1.3 1.3" stroke-dashoffset="5.5" stroke-linecap="butt"/>
<path d="M338.1 114.7h-43.4M341.5 111.4v-43.4M341.5 118.1v43.4M344.8 114.7h43.4" fill="none" stroke="#000" stroke-width=".3" stroke-dasharray="30.5 1.3 1.3 1.3" stroke-dashoffset="10.7" stroke-linecap="butt"/>
<path d="M338.1 114.7h-49M341.5 111.4v-49M341.5 118.1v49M344.8 114.7h49" fill="none" stroke="#000" stroke-width=".3" stroke-dasharray="30.5 1.3 1.3 1.3" stroke-dashoffset="7.9" stroke-linecap="butt"/>
<path d="M194.8 164.8h13.3l2.7 2.8" fill="none" stroke="#808000" stroke-width=".3"/>
<g fill="#000">
<path d="M45.2 58.9l.5 4.1h-1zM44.7 113.5h1l-.5 4zM55.4 54.8h1l-.5 4.1zM55.9 72.6l.5 4h-1zM168.4 54.8h1l-.5 4.1zM168.9 75.9l.5 4.1h-1zM178.5 58.9l.6 4.1h-1.1zM178 78.5h1.1l-.6 4zM178 78.5h1.1l-.6 4zM178.5 85.9l.6 4.1h-1.1z"/>
<path d="M103.2 56.2l4.1-.5v1zM87.1 55.7l4.1 .5-4.1 .5zM108.5 57.9l4.1-.5v1zM99.1 57.4l4.1 .5-4.1 .5zM137.9 40.6l4.1-.5v1zM126.5 40.1l4.1 .5-4.1 .5zM112.5 85.3l4.1-.6v1.1zM101.8 84.7l4.1 .6-4.1 .5zM126.5 50.8l4.1 .5-4.1 .5zM105.9 51.3l4.1-.5v1zM99.2 70l4.1-.5v1zM87.1 69.5l4.1 .5-4.1 .5zM126.5 36.4l4.1 .5-4.1 .5zM81.2 36.9l4.1-.5v1z"/>
<path d="M89.3 67.8l1-.2 .5 4.1zM111.5 252.7l2.2 3.5-1.3-3.9zM98.1 222.3l1.2 3.9 1-.4zM97.3 224.3l1.5 3.8 .9-.5zM93.4 218.6l2.4 3.3-1.5-3.9zM127.8 241.1l2.5 3.3 .7-.8zM113.2 260.6l1.9 3.7-.9-4.1zM96.7 214.2l.9 4 .9-.3zM79.2 275.2l4.1-.5v1zM128.5 274.7l4 .5-4 .5zM55.2 283.6l4.1-.5v1zM152.5 283.1l4.1 .5-4.1 .5zM206.8 67.1l4 .6-4 .5zM211.8 67.7l4.1-.6v1.1z"/>
<path d="M160.6 63.2l.5 4.1h-1zM160.1 54.8h1l-.5 4.1zM68.4 75.9l.5 4.1h-1zM67.9 68.5h1l-.5 4.1z"/>
<path d="M70.6 111.8l4-.5v1zM137.1 111.3l4.1 .5-4.1 .5z"/>
<path d="M140.3 137.4l3.3 2.5 .5-.9zM70.7 100.7l3.5 2.3 .4-.9zM137.6 132.1l-.4 1 3.9 1.3zM65.7 86.7l3 2.9 .6-.8zM143.1 145.6l-.6 .8 3.5 2zM89 82.3l3.8-1.6-.5-.9zM80 86.9l.5 .9 3.3-2.5zM120.3 80.8l-.5 .9 3.9 1.3zM127 84.6l3.5 2.2 .5-.9zM91.5 73.5l.5 4.1 1-.3zM89.4 67.8l1.5 3.8-.5-4.1zM95.1 91.7l4.1 .5-4.1 .5zM112.5 92.2l4.1-.5v1zM91.2 42.9l4.1-.5v1zM116.5 42.4l4 .5-4 .5zM73.9 28.7l4.1-.5v1zM133.8 28.2l4.1 .5-4.1 .5zM366.5 146.7l2.9 2.9-2.1-3.5zM313.5 79.9l2.1 3.5 .8-.6zM317.2 148.1l-1.9 3.7 2.8-3.1zM367.6 77.7l-2.8 3.1 .9 .5zM378.6 99.9l.7 .7 2.5-3.3zM386.4 92.1l-2.5 3.2 3.2-2.5zM389.1 144.3l.8 .6-2.7 3.1zM393.1 137.8l-1.3 3.8-.9-.4zM374.8 146.8l-1.6 3.8 2.5-3.2zM371.9 152.9l-2.5 3.3 .8 .5zM341.5 146.4l4-.8v1zM358.2 141l3.6-2-3 2.8zM350.8 60.6l-2.5 3.2 .8 .5zM353.8 54.5l-1.7 3.8 2.5-3.3zM331.5 52.9l4-.4v1zM347.4 52.5l4 .4-4 .6zM372.7 150.5l-.3 .9 4.1 .6zM373.2 155.1l3.2 2.4 .5-.8z"/>
<path d="M293.7 147.1l3.1-2.9-2.3 3.5zM300.9 138.5l.8 .7-3 2.8z"/>
<path d="M367.7 159.7l3 2.9-.8 .6zM362.8 154.7l.7-.7 2.3 3.4z"/>
<path d="M251.6 165.7l4 .5-4 .5zM258.8 166.2l4.1-.5v1z"/>
<path d="M50.7 219.2l.5 4.1h-1zM50.2 209.2h1l-.5 4z"/>
<path d="M122.1 219.2l.5 4.1h-1.1zM121.5 255.2h1.1l-.5 4z"/>
<path d="M183.2 213.2l.5 4.1h-1zM182.7 261.2h1l-.5 4zM251.8 145.4h1l-.5 4.1zM252.3 153.2l.5 4h-1zM269.7 144.2h1.1l-.6 4.1zM270.2 154.3l.6 4.1h-1.1zM270.2 54.8h1l-.5 4.1zM270.7 62.4l.5 4h-1z"/>
<path d="M162.8 265.2l.5 4.1h-1zM162.3 254h1l-.5 4z"/>
</g>
<g font-size="8.8">
<text x="302.1" y="195.9">技术要求</text>
<text x="317.5" y="245.6">FXV2075</text>
<text x="10" y="256.1">A1</text>
<text x="307.1" y="262.6">俯仰电机支撑架</text>
</g>
<g font-size="6.3">
<text x="72.8" y="9" transform="rotate(-180 72.8 9)">TA00-12-01-0002</text>
<text x="395.4" y="19.8">6.3</text>
<text x="102" y="27.4">96</text>
<text x="383" y="27">全部</text>
<text x="102" y="35.6">74</text>
<text x="102" y="41.6">44</text>
<text x="132" y="39.4">11</text>
<text x="50.9" y="44.8">0.05</text>
<text x="60.7" y="53.5">10-M3</text>
<text x="80.5" y="53.5">10</text>
<text x="114.1" y="50">37</text>
<text x="339.3" y="51.7">30</text>
<text x="356.9" y="51.7">2-</text>
<text x="368" y="51.7">4</text>
<text x="96.8" y="54.9">18</text>
<text x="115.8" y="56.7">8</text>
<text x="269.4" y="58.4" transform="rotate(-90 269.4 58.4)">5.2</text>
<text x="67.2" y="64.7" transform="rotate(-90 67.2 64.7)">5</text>
<text x="382.6" y="65.9">136 ±0.05</text>
<text x="54.7" y="70" transform="rotate(-90 54.7 70)">20.5</text>
<text x="93.2" y="68.7">12</text>
<text x="159.4" y="70.6" transform="rotate(-90 159.4 70.6)">6.5</text>
<text x="202.1" y="66.4">1.5</text>
<text x="167.7" y="74.1" transform="rotate(-90 167.7 74.1)">25.5</text>
<text x="177.3" y="75.6" transform="rotate(-90 177.3 75.6)">35.5</text>
<text x="302" y="74.5">134</text>
<text x="103.6" y="84">10</text>
<text x="44" y="90.4" transform="rotate(-90 44 90.4)">88</text>
<text x="103.6" y="90.9">20</text>
<text x="177.3" y="93.3" transform="rotate(-90 177.3 93.3)">5</text>
<text x="388.4" y="91.1">12-M4贯穿</text>
<text x="47" y="96.6">6-</text>
<text x="58.2" y="96.6">9</text>
<text x="158.4" y="97.5">6-</text>
<text x="169.5" y="97.5">5.5</text>
<text x="269" y="135.2" transform="rotate(-90 269 135.2)">9</text>
<text x="391.3" y="132.7">12°</text>
<text x="159.4" y="138.3">117 ±0.1</text>
<text x="251.1" y="138.6" transform="rotate(-90 251.1 138.6)">5.5</text>
<text x="289.9" y="140.8" transform="rotate(-50 289.9 140.8)">0</text>
<text x="158.4" y="145.7">6-R10</text>
<text x="349.5" y="145.7">40°</text>
<text x="164" y="155.2">152</text>
<text x="287.1" y="153.8" transform="rotate(-50 287.1 153.8)">4.5 -0.1</text>
<text x="394.5" y="155.1">4-R5</text>
<text x="245.8" y="164.9">4.8</text>
<text x="375.9" y="167.5" transform="rotate(50 375.9 167.5)">4.5 -0.1</text>
<text x="392.5" y="164">4-R2</text>
<text x="346.3" y="170.1">2-</text>
<text x="357.5" y="170.1">4</text>
<text x="388.3" y="172.6" transform="rotate(50 388.3 172.6)">0</text>
<text x="84" y="194.7">80</text>
<text x="70.7" y="202.9">56 ±0.1</text>
<text x="70.3" y="209.8">6-</text>
<text x="81.5" y="209.8">4.2</text>
<text x="273" y="207.1">1 未注尺寸公差按GB/T 1804-2000-m级执行，</text>
<text x="279.6" y="213.3">未注形位公差按GB/T 1184-1996-K级执行。</text>
<text x="49.5" y="217.3" transform="rotate(-90 49.5 217.3)">9</text>
<text x="273" y="219.5">2 未注尺寸以三维数模为准。</text>
<text x="273" y="225.8">3 去除毛刺，锐角倒钝。</text>
<text x="182" y="241.4" transform="rotate(-90 182 241.4)">78</text>
<text x="136.2" y="246.6">6-R4</text>
<text x="382.9" y="254.4">TA00-12-02</text>
<text x="103.7" y="274">80</text>
<text x="105.5" y="282.3">152</text>
</g>
<text font-size="6.3" fill="#808000" x="194.8" y="163.6">C1</text>
<text font-size="6.3" fill="#400040" x="301.1" y="284.5">板材 GB/T 3880.1-7075-T6</text>
<text font-size="5.8" x="406.1" y="268.4">1:1</text>
<text font-size="5" x="366.6" y="243.4">TA00-12-02-0002-A1</text>
<g font-size="4.4">
<text x="125.3" y="106.5">+0.035</text>
<text x="109.8" y="110.9">3-106 H7</text>
<text x="127.4" y="110.9">0</text>
<text x="121.2" y="195.9" transform="rotate(-90 121.2 195.9)">0</text>
<text x="116.8" y="198" transform="rotate(-90 116.8 198)">+0.03</text>
<text x="121.2" y="212" transform="rotate(-90 121.2 212)">3-60 H7</text>
<text x="162" y="264.2" transform="rotate(-90 162 264.2)">10.8</text>
</g>
<g font-size="4.1">
<text x="5.3" y="10.6">会</text>
<text x="15.4" y="10.6">签</text>
<text x=".8" y="216.1">责任</text>
<text x="10.4" y="216.1">签</text>
<text x="20.6" y="216.1">字</text>
<text x="6.7" y="246.1">版本号</text>
<text x="365.1" y="251">所</text>
<text x="373.3" y="251">属</text>
<text x="235.1" y="256.1">标记</text>
<text x="243.1" y="256.1">处数</text>
<text x="251.2" y="256.1">更改文件号</text>
<text x="270" y="256.1">签 字</text>
<text x="282.6" y="256.1">日 期</text>
<text x="365.1" y="256">装配号</text>
<text x="4.7" y="261.1">存储编号</text>
<text x="236.8" y="260.9">设</text>
<text x="249" y="260.9">计</text>
<text x="368.4" y="260.9">阶段标记</text>
<text x="392.7" y="260.9">重量</text>
<text x="406.1" y="260.9">比例</text>
<text x="236.8" y="266.1">校</text>
<text x="249" y="266.1">对</text>
<text x="236.8" y="270.9">审</text>
<text x="249" y="270.9">核</text>
<text x="236.8" y="276.1">工艺审查</text>
<text x="236.8" y="280.7">标</text>
<text x="249" y="280.7">审</text>
<text x="369.4" y="276.4">共 1 张</text>
<text x="395" y="276.4">第 1 张</text>
<text x="236.8" y="286">审</text>
<text x="249" y="286">定</text>
<text x="236.8" y="291">批</text>
<text x="249" y="291">准</text>
</g>
</svg>
